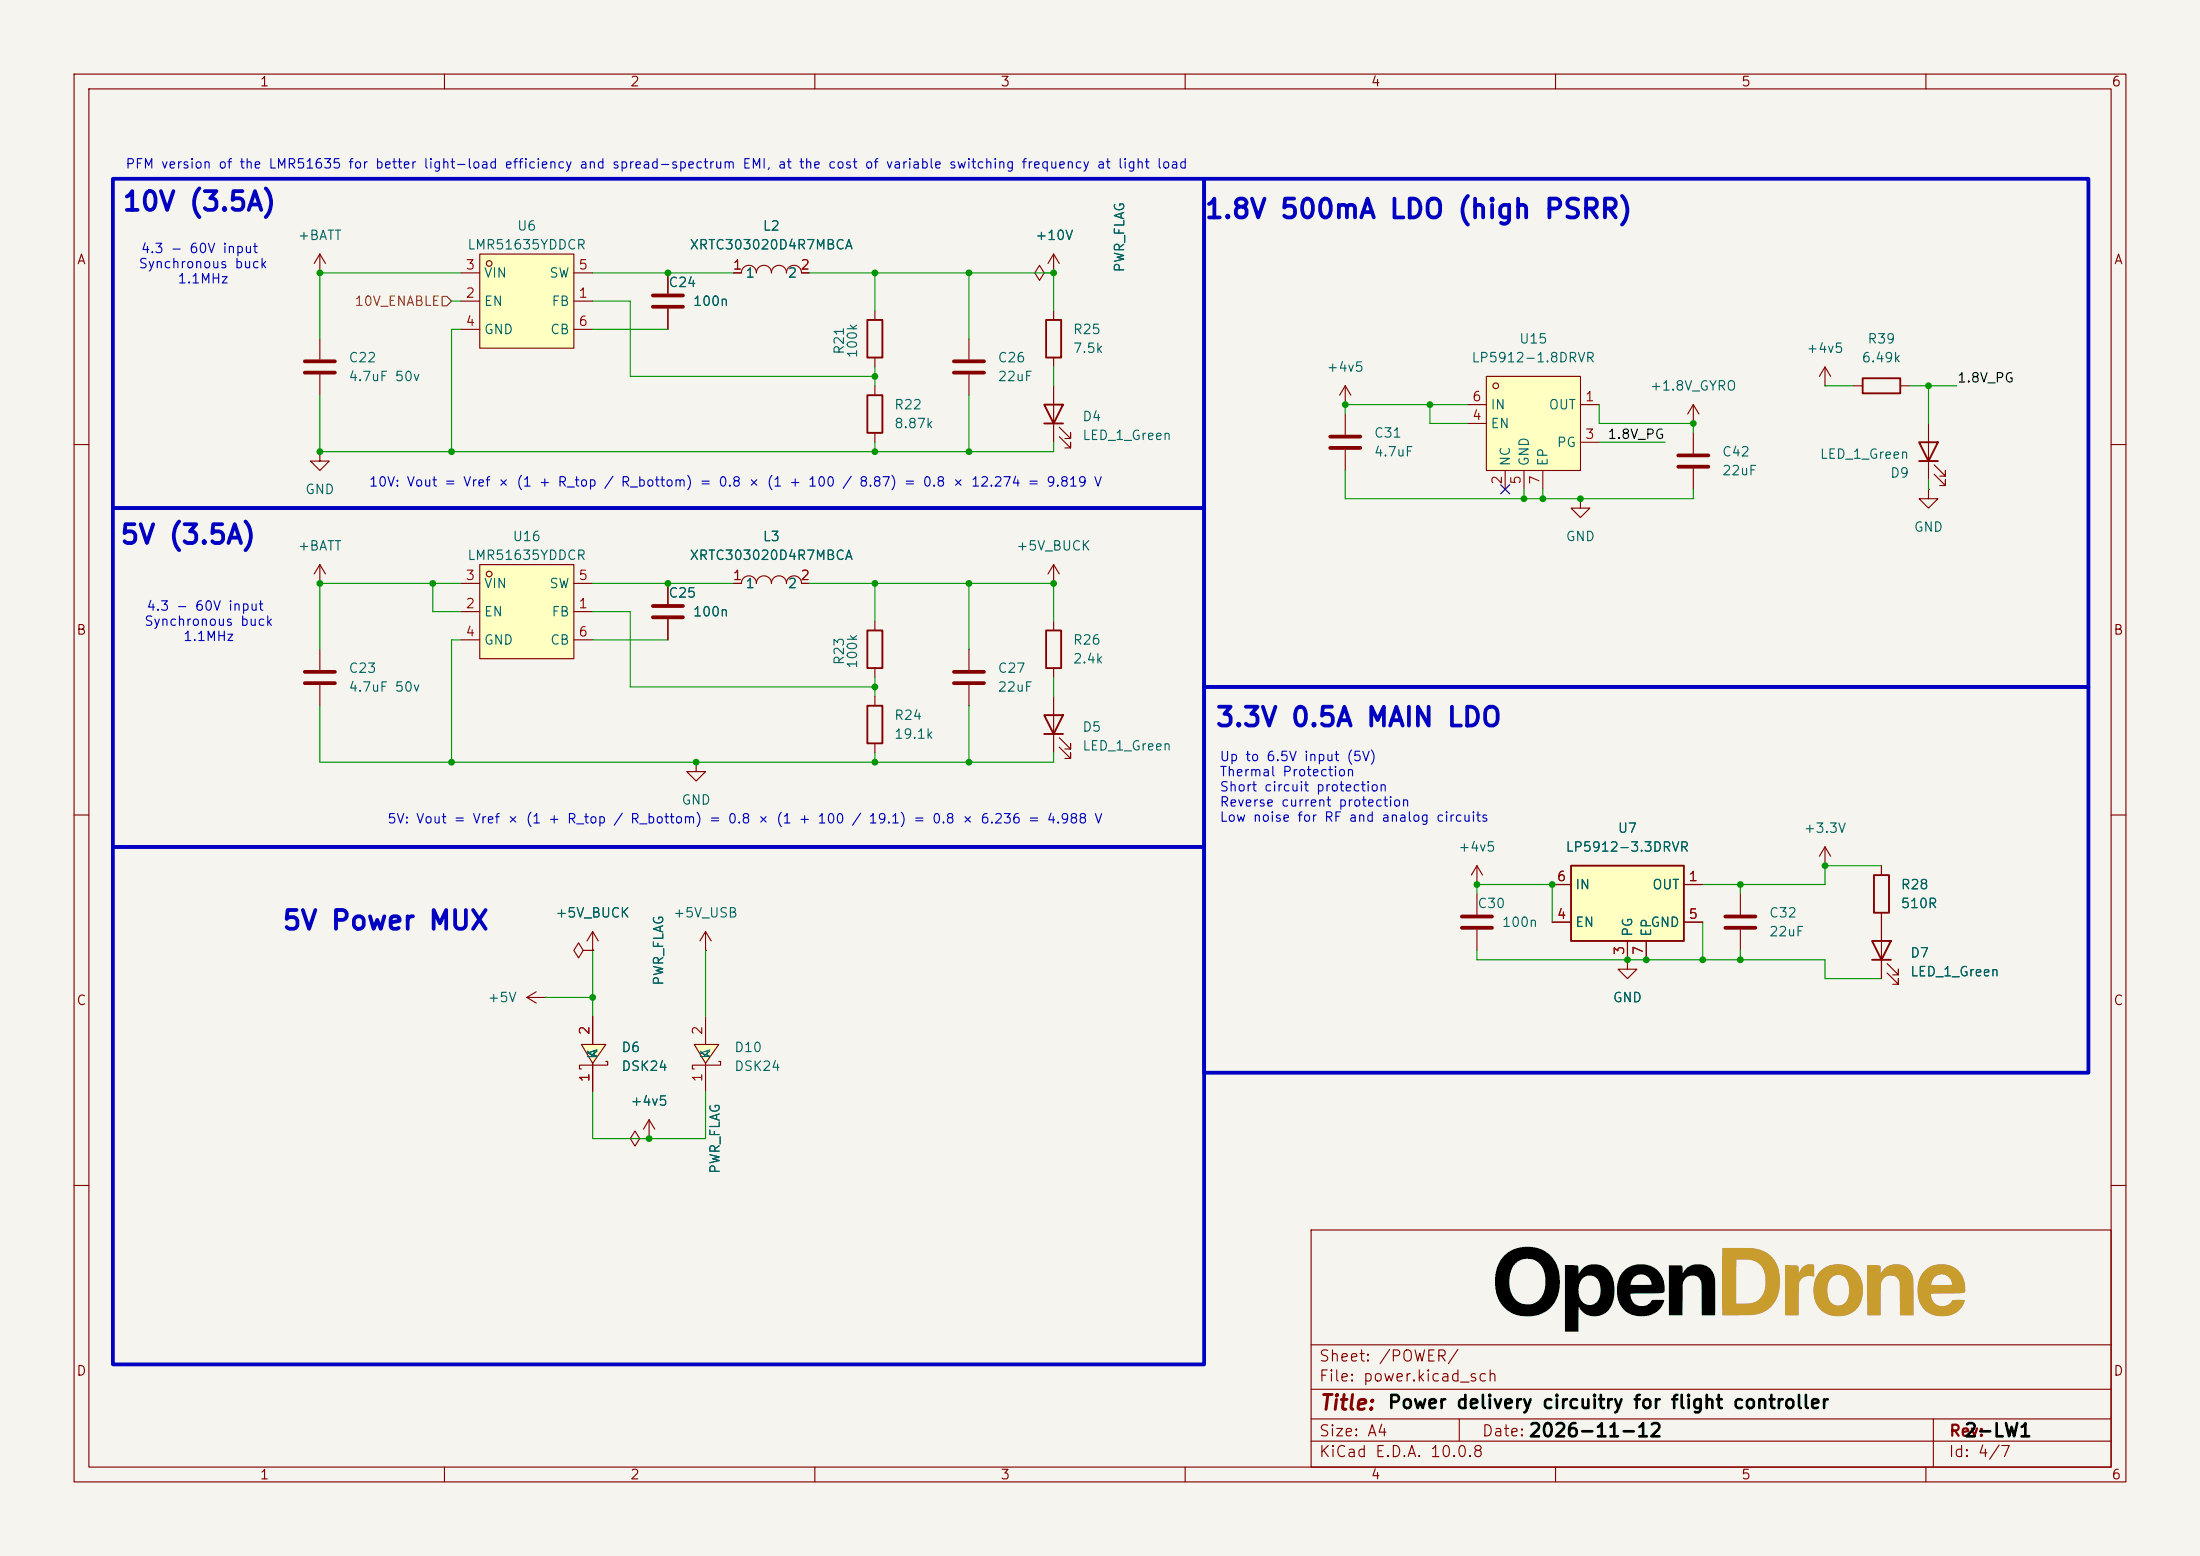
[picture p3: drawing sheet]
<svg xmlns="http://www.w3.org/2000/svg" width="297mm" height="210mm" viewBox="0 0 297 210" stroke-linecap="round" stroke-linejoin="round" font-family="sans-serif">
<path d="M0 0h297v210h-297z" fill="#f5f4ef" stroke="#f5f4ef" stroke-width=".14"/>
<g fill="none" stroke="#840000" stroke-width=".15">
<path d="M10 10h277v190h-277zM12 12h273v186h-273zM60 10v2M110 10v2M160 10v2M210 10v2M260 10v2M10 60h2M285 60h2M10 110h2M285 110h2M10 160h2"/>
<path d="M177 166h108v32h-108zM285 160h2M60 198v2M110 198v2M160 198v2M177 194.5h108M177 191.5h108M177 187.5h108M177 181.5h108M197 191.5v3M210 198v2M260 198v2"/>
<path d="M261 191.5v6.5"/>
</g>
<path d="M245.8 171.5a3.5 3.5 0 0 1 5.3 .8 3.8 3.8 0 0 1-.8 4.7 3.6 3.6 0 0 1-5-.9 4.2 4.2 0 0 1-.5-1.9h1.9a1.73 1.73 0 0 0 1.3 2 1.47 1.47 0 0 0 1.6-1.6 2.56 2.56 0 0 0-.6-2.2 1.41 1.41 0 0 0-1.5-.2 1.41 1.41 0 0 0-.8 1.4v.6h-1.9a3.6 3.6 0 0 1 1-2.7z" fill="#c89d2e"/>
<path d="M203.1 169.4a4.6 4.6 0 0 1 6.7 .7 5.4 5.4 0 0 1-.8 6.7 4.7 4.7 0 0 1-6.1-.5 4.9 4.9 0 0 1-1.1-3.2h2a2.67 2.67 0 0 0 2 2.9 2.3 2.3 0 0 0 2.8-2.1 3.5 3.5 0 0 0-1.1-3.6 2.4 2.4 0 0 0-3.7 2v.8h-2a4.9 4.9 0 0 1 1.3-3.7zM211.3 170.8h1.5a.32 .32 0 0 1 .3 .4v.7h.1a2.47 2.47 0 0 1 2.6-1.3 2.47 2.47 0 0 1 2 2.1 4.4 4.4 0 0 1-.9 4.3 2.43 2.43 0 0 1-3.8-.6v3.3h-1.8v-5.6h1.8a1.67 1.67 0 0 0 1.7 2 1.84 1.84 0 0 0 1.3-2.3l-.1-.6-.3-.5-.3-.3-.5-.2a1.5 1.5 0 0 0-1.8 1.6v.3h-1.8zM219.3 171.5a3.2 3.2 0 0 1 3.7-.5 3.2 3.2 0 0 1 1.6 3.4l-.1 .1a15.3 15.3 0 0 1-3.5 .1l-.9 .1a1.58 1.58 0 0 0 1.2 1.5 1.58 1.58 0 0 0 1.8-.7l1.4-.1a.12 .12 0 0 1 .2 .1 .12 .12 0 0 1-.1 .1 3.3 3.3 0 0 1-5.1 1.4 3.8 3.8 0 0 1-1.2-3.7h1.8l.5 .1h2.1l.3-.1a1.43 1.43 0 0 0-1.5-1.3 1.43 1.43 0 0 0-1.4 1.3h-1.8l.4-1zM225.3 170.8h1.6a.31 .31 0 0 1 .2 .4l.1 .6a2.32 2.32 0 0 1 2.5-1.1 2.32 2.32 0 0 1 1.8 2v4.8h-1.8v-3.7a1.29 1.29 0 0 0-.9-1.6h-.5l-.5 .1-.4 .4-.2 .4-.1 4.4h-1.8z" fill="#000"/>
<g fill="#c89d2e">
<path d="M232.5 168.4h3.3a4.5 4.5 0 0 1 3 .9 4.6 4.6 0 0 1 1.5 4.3 4 4 0 0 1-4.6 3.9h-3.2v-4.5h1.9v2.9h1.1a2.48 2.48 0 0 0 2.8-2.7 2.68 2.68 0 0 0-1.3-3l-.8-.2h-1.8v3h-1.9z"/>
<path d="M241 170.8h1.6a.34 .34 0 0 1 .2 .5l.1 .6a1.47 1.47 0 0 1 2-1.1v1.4v.1l-.2-.1a1.36 1.36 0 0 0-1.8 1.3l-.1 4h-1.8z"/>
<path d="M259.9 171.5a3.2 3.2 0 0 1 3.7-.5 3.2 3.2 0 0 1 1.6 3.4l-.6 .2h-3.6h-.3v.1a1.57 1.57 0 0 0 1.2 1.5 1.57 1.57 0 0 0 1.7-.7h1.6a2.84 2.84 0 0 1-3.2 2.1 3.2 3.2 0 0 1-3.1-3.7v-.5h4.6l-.1-.6-.4-.5a1.43 1.43 0 0 0-2.3 1.1h-1.8a3.4 3.4 0 0 1 1-1.9z"/>
<path d="M252.1 170.8h1.5a.36 .36 0 0 1 .3 .5v.6l.1-.1a2.32 2.32 0 0 1 2.5-1.1 2.32 2.32 0 0 1 1.8 2.1v4.7h-1.8l-.1-4.5a1.29 1.29 0 0 0-1.3-.8 1.29 1.29 0 0 0-1.2 1v4.3h-1.8z"/>
</g>
<g fill="none" stroke="#840000" stroke-width=".15">
<path d="M90.2 36.8v2.8M99.1 36.8h1M102.1 36.8a1.02 1.02 0 0 0-1-1 1.02 1.02 0 0 0-1 1M104.1 36.8a1.02 1.02 0 0 0-1-1 1.02 1.02 0 0 0-1 1M106.2 36.8a1.02 1.02 0 0 0-1.1-1 1.02 1.02 0 0 0-1 1M109.2 36.8h-1a1.02 1.02 0 0 0-1-1 1.02 1.02 0 0 0-1 1M142.2 36.8h.1M142.2 34.3l-.7 1.3M142.2 34.3l.8 1.3M142.2 34.3v2.5M90.2 41.7v2.8M118.1 41.9v1.3"/>
<path d="M118.1 48.3v1.2M228.6 57.2h.1M228.6 54.6v2.6M228.6 58.4v2.8M228.6 54.6l-.8 1.3M228.6 54.6l.8 1.3M246.4 52.1h.1M246.4 49.5l-.8 1.3M246.4 49.5l.7 1.3M246.4 49.5v2.6M260.3 57.2v7.6M142.2 78.7h.1"/>
<path d="M142.2 76.2v2.5M142.2 76.2l-.7 1.3M142.2 76.2l.8 1.3M213.4 67.3v1.3h1.2l-1.2 1.3-1.3-1.3h1.3M213.4 67.3h.1M228.6 63.2v2.8M260.3 66v1.3h1.3l-1.3 1.3-1.2-1.3h1.2M260.3 66h.1M261.1 64l1.5 1.5v-.7v.7h-.7M261.1 62.7l1.5 1.6v-.8v.8h-.7M71.1 134.6l1.3 .8M71.1 134.6h2.6"/>
<path d="M72.4 133.9l-1.3 .7M73.7 134.6h.1"/>
</g>
<path d="M117.1 43.2h2v5.1h-2zM259.1 59.7h2.5l-1.3 2.5zM259.1 62.2h2.5" fill="none" stroke="#840000" stroke-width=".25"/>
<path d="M88.1 39.9h4.1M88.1 41.4h4.1M226.6 61.5h4M226.6 63h4" fill="none" stroke="#840000" stroke-width=".51"/>
<path d="M200.7 50.8h12.7v12.7h-12.7z" fill="#ffffc2"/>
<g fill="none" stroke="#840000" stroke-width=".15">
<path d="M43.2 45.7v2.8M43.2 50.5v2.8M181.6 54.6h.1M181.6 52.1v2.5M181.6 55.9v2.8M181.6 52.1l-.8 1.2M181.6 52.1l.8 1.2M198.1 54.6h2.6M198.1 57.2h2.6M200.7 50.8h12.7v12.7h-12.7zM213.4 54.6h2.5M213.4 59.7h2.5"/>
<path d="M181.6 60.7v2.8M203.2 63.5v2.5M205.7 63.5v2.5M208.3 63.5v2.5M118.1 94v1.3M130.8 87.6v2.8M130.8 92.5v2.8M142.2 83.8v1.3M142.2 90.2v1.2M142.2 94v7.6M143 99.6l1.5 1.5v-.8v.8h-.7M118.1 100.3v1.3"/>
<path d="M143 100.8l1.5 1.6v-.8v.8h-.7M78.7 128.3l-.6-1-.6 1 .6 1 .6-1h1.3M80 128.3h.1M80 125.7l-.8 1.3M80 125.7l.8 1.3M80 125.7v2.6M95.2 128.3h.1M95.2 125.7l-.7 1.3M95.2 125.7l.8 1.3M95.2 125.7v2.6"/>
<circle cx="201.9" cy="52.1" r=".38"/>
</g>
<path d="M41.1 48.8h4.1M41.1 50.3h4.1M179.6 58.9h4M179.6 60.5h4M128.8 90.7h4M128.8 92.2h4" fill="none" stroke="#840000" stroke-width=".51"/>
<path d="M117.1 95.3h2v5h-2zM141 96.5h2.5l-1.3 2.6zM141 99.1h2.5M141.2 85.1h2.1v5.1h-2.1z" fill="none" stroke="#840000" stroke-width=".25"/>
<path d="M212.1 116.8h15.2v10.2h-15.2z" fill="#ffffc2"/>
<path d="M251.5 51.1h5v2h-5zM212.1 116.8h15.2v10.2h-15.2zM253 118.1h2v5.1h-2zM252.7 127h2.6l-1.3 2.5zM252.7 129.5h2.6" fill="none" stroke="#840000" stroke-width=".25"/>
<g fill="none" stroke="#840000" stroke-width=".15">
<path d="M43.2 36.8h.1M43.2 34.3v2.5M43.2 34.3l-.8 1.3M43.2 34.3l.7 1.3M130.8 45.7v2.8M130.8 50.5v2.8M250.2 52.1h1.3M256.5 52.1h1.3M43.2 61v1.2h1.2l-1.2 1.3-1.3-1.3h1.3M43.2 61h.1M43.2 78.7h.1M43.2 76.2l-.8 1.3"/>
<path d="M43.2 76.2l.7 1.3M43.2 76.2v2.5M43.2 87.6v2.8M43.2 92.5v2.8M199.4 119.4h.1M199.4 116.8l-.8 1.3M199.4 116.8l.8 1.3M199.4 116.8v2.6M209.5 119.4h2.6M227.3 119.4h2.6M246.4 116.8h.1M246.4 114.3l-.8 1.3"/>
<path d="M246.4 114.3l.7 1.3M246.4 114.3v2.5M254 116.8v1.3M199.4 120.7v2.7M199.4 125.5v2.8M209.5 124.5h2.6M219.7 129.5v1.3h1.3l-1.3 1.3-1.3-1.3h1.3M219.7 129.5h.1M219.7 127v2.5M222.2 127v2.5M227.3 124.5h2.6M234.9 120.7v2.7"/>
<path d="M234.9 125.5v2.8M254 123.2v8.9M254.8 131.3l1.5 1.5v-.7v.7h-.8M254.8 130l1.5 1.6v-.8v.8h-.8"/>
</g>
<path d="M128.8 48.8h4M128.8 50.3h4M41.1 90.7h4.1M41.1 92.2h4.1M197.4 123.7h4M197.4 125.2h4M232.9 123.7h4.1M232.9 125.2h4.1" fill="none" stroke="#840000" stroke-width=".51"/>
<path d="M64.8 34.3h12.7v12.7h-12.7z" fill="#ffffc2"/>
<g fill="none" stroke="#840000" stroke-width=".15">
<path d="M62.2 36.8h2.6M64.8 34.3h12.7v12.7h-12.7zM77.5 36.8h2.5M141 36.8l-.7-1-.6 1 .6 1 .7-1h1.2M142.2 36.8h.1M62.2 40.6h2.6M62.2 44.5h2.6M77.5 40.6h2.5M77.5 44.5h2.5M142.2 41.9v1.3M142.2 48.3v1.2M142.2 52.1v7.6"/>
<path d="M143 58.9l1.5 1.6v-.8v.8h-.7M143 57.7l1.5 1.5v-.8v.8h-.7"/>
<circle cx="66" cy="35.6" r=".38"/>
</g>
<path d="M141 54.6h2.5l-1.3 2.6zM141 57.2h2.5M141.2 43.2h2.1v5.1h-2.1z" fill="none" stroke="#840000" stroke-width=".25"/>
<path d="M64.8 76.2h12.7v12.7h-12.7z" fill="#ffffc2"/>
<g fill="none" stroke="#840000" stroke-width=".15">
<path d="M118.1 52.1v1.2M118.1 58.4v1.3M62.2 78.7h2.6M64.8 76.2h12.7v12.7h-12.7zM77.5 78.7h2.5M102.1 78.7a1.02 1.02 0 0 0-1-1 1.02 1.02 0 0 0-1 1h-1M109.2 78.7h-1a1.02 1.02 0 0 0-1-1 1.02 1.02 0 0 0-1 1 1.02 1.02 0 0 0-1-1 1.02 1.02 0 0 0-1.1 1 1.02 1.02 0 0 0-1-1 1.02 1.02 0 0 0-1 1M62.2 82.6h2.6M62.2 86.4h2.6M77.5 82.6h2.5M77.5 86.4h2.5M86.4 153.7l-.7-1-.6 1 .6 1 .7-1h1.2"/>
<path d="M87.6 153.7h.1M87.6 151.1l-.7 1.3M87.6 151.1l.8 1.3M87.6 151.1v2.6"/>
<circle cx="66" cy="77.5" r=".38"/>
</g>
<path d="M117.1 53.3h2v5.1h-2z" fill="none" stroke="#840000" stroke-width=".25"/>
<path d="M93.7 141h3.3l-1.8 2.5z" fill="#ffffc2"/>
<path d="M95.2 137.2v3.8M93.7 141h3.3l-1.8 2.5zM95.2 143.5v3.8M97 143.3h.3v.5h-3.8v.5h.2" fill="none" stroke="#840000" stroke-width=".15"/>
<path d="M78.5 141h3.3l-1.8 2.5z" fill="#ffffc2"/>
<g fill="none" stroke="#840000" stroke-width=".15">
<path d="M90.2 36.8v2.8M99.1 36.8h1M108.2 36.8h1M142.2 36.8h.1M90.2 41.7v2.8M90.2 78.7v2.8M99.1 78.7h1M108.2 78.7h1M90.2 83.6v2.8M118.1 83.8v1.3M118.1 90.2v1.2M94 102.9v1.2h1.2l-1.2 1.3-1.3-1.3h1.3"/>
<path d="M94 102.9h.1M209.5 119.4h2.6M227.3 119.4h2.6M254 116.8v1.3M80 128.3h.1M80 137.2v3.8M209.5 124.5h2.6M219.7 129.5h.1M219.7 127v2.5M222.2 127v2.5M227.3 124.5h2.6M254 123.2v3.8"/>
<path d="M254 129.5v2.6M78.5 141h3.3l-1.8 2.5zM80 143.5v3.8M81.8 143.3h.2v.5h-3.8v.5h.3M87.6 153.7h.1"/>
</g>
<path d="M88.1 81.8h4.1M88.1 83.3h4.1" fill="none" stroke="#840000" stroke-width=".51"/>
<path d="M117.1 85.1h2v5.1h-2z" fill="none" stroke="#840000" stroke-width=".25"/>
<path d="M59.7 40h.6l.7 .6-.7 .7h-.6z" fill="none" stroke="#725600" stroke-width=".15"/>
<g fill="none" stroke="#009600" stroke-width=".15">
<path d="M62.2 36.8h-19v8.9M80 36.8h19.1M109.2 36.8h33v5.1M118.1 36.8v5.1M130.8 36.8v8.9M43.2 53.3v7.7h99v-1.3M61 40.6h1.2M62.2 44.5h-1.2v16.5M80 40.6h5.1v10.2h33M80 44.5h10.2M118.1 49.5v2.6M118.1 59.7v1.3"/>
<path d="M130.8 53.3v7.7M142.2 49.5v2.6M193 54.6v2.6h5.1M198.1 54.6h-16.5v1.3M215.9 54.6v2.6h12.7v1.2M215.9 59.7h8.9M246.4 52.1h3.8M257.8 52.1h6.4M260.3 52.1v5.1M58.4 78.7v3.9h3.8M62.2 78.7h-19v8.9M80 78.7h19.1"/>
<path d="M109.2 78.7h33v5.1M118.1 78.7v5.1M130.8 78.7v8.9M181.6 63.5v3.8h47v-1.3M205.7 66v1.3M208.3 66v1.3M260.3 64.8v1.2M43.2 95.3v7.6h99v-1.3M62.2 86.4h-1.2v16.5M80 82.6h5.1v10.1h33M80 86.4h10.2M118.1 91.4v2.6"/>
<path d="M130.8 95.3v7.6M142.2 91.4v2.6M118.1 101.6v1.3M234.9 119.4v1.3M254 116.8h-7.6v2.6h-16.5M73.7 134.6h6.3M80 128.3v8.9M95.2 128.3v8.9M199.4 120.7v-1.3h10.1v5.1M199.4 128.3v1.2h47v2.6h7.6M229.9 124.5v5M234.9 128.3v1.2"/>
<path d="M80 147.3v6.4h15.2v-6.4"/>
</g>
<path d="M202.6 65.4l1.2 1.2M203.8 65.4l-1.2 1.2" fill="none" stroke="#000084" stroke-width=".15"/>
<path d="M15.2 24.1h147.4v44.5h-147.4zM162.6 24.1h119.3v68.6h-119.3zM15.2 68.6h147.4v45.7h-147.4zM162.6 92.7h119.3v52.1h-119.3zM15.2 114.3h147.4v69.9h-147.4z" fill="none" stroke="#0000c2" stroke-width=".51"/>
<g fill="#009600">
<circle cx="219.7" cy="129.5" r=".46"/>
<circle cx="199.4" cy="119.4" r=".46"/>
<circle cx="209.5" cy="119.4" r=".46"/>
<circle cx="234.9" cy="129.5" r=".46"/>
<circle cx="229.9" cy="129.5" r=".46"/>
<circle cx="246.4" cy="116.8" r=".46"/>
<circle cx="234.9" cy="119.4" r=".46"/>
<circle cx="222.2" cy="129.5" r=".46"/>
<circle cx="90.2" cy="78.7" r=".46"/>
<circle cx="94" cy="102.9" r=".46"/>
<circle cx="80" cy="134.6" r=".46"/>
<circle cx="43.2" cy="36.8" r=".46"/>
<circle cx="43.2" cy="61" r=".46"/>
<circle cx="118.1" cy="36.8" r=".46"/>
<circle cx="90.2" cy="36.8" r=".46"/>
<circle cx="61" cy="61" r=".46"/>
<circle cx="193" cy="54.6" r=".46"/>
<circle cx="181.6" cy="54.6" r=".46"/>
<circle cx="130.8" cy="36.8" r=".46"/>
<circle cx="130.8" cy="61" r=".46"/>
<circle cx="118.1" cy="78.7" r=".46"/>
<circle cx="118.1" cy="61" r=".46"/>
<circle cx="142.2" cy="36.8" r=".46"/>
<circle cx="142.2" cy="78.7" r=".46"/>
<circle cx="118.1" cy="102.9" r=".46"/>
<circle cx="130.8" cy="102.9" r=".46"/>
<circle cx="118.1" cy="50.8" r=".46"/>
<circle cx="130.8" cy="78.7" r=".46"/>
<circle cx="118.1" cy="92.7" r=".46"/>
<circle cx="43.2" cy="78.7" r=".46"/>
<circle cx="58.4" cy="78.7" r=".46"/>
<circle cx="61" cy="102.9" r=".46"/>
<circle cx="87.6" cy="153.7" r=".46"/>
<circle cx="260.3" cy="52.1" r=".46"/>
<circle cx="228.6" cy="57.2" r=".46"/>
<circle cx="205.7" cy="67.3" r=".46"/>
<circle cx="213.4" cy="67.3" r=".46"/>
<circle cx="208.3" cy="67.3" r=".46"/>
</g>
<g font-size="2.5" fill="#0000c2">
<text x="16.4" y="29.1">10V (3.5A)</text>
<text x="162.5" y="30.1">1.8V 500mA LDO (high PSRR)</text>
<text x="16.1" y="74.1">5V (3.5A)</text>
<text x="164" y="98.7">3.3V 0.5A MAIN LDO</text>
<text x="38" y="126.1">5V Power MUX</text>
</g>
<text font-size="2" fill="#840000" x="178" y="190.8">Title:</text>
<g font-size="1.8">
<text x="187.2" y="190.6">Power delivery circuitry for flight controller</text>
<text x="206.2" y="194.4">2026-11-12</text>
<text x="265" y="194.4">2-LW1</text>
</g>
<g font-size="1.5" fill="#840000">
<text x="178" y="184.1">Sheet: /POWER/</text>
<text x="178" y="186.8">File: power.kicad_sch</text>
<text x="178" y="197">KiCad E.D.A. 10.0.8</text>
<text x="178" y="194.2">Size: A4</text>
<text x="200" y="194.2">Date:</text>
<text x="263" y="197">Id: 4/7</text>
<text x="263" y="194.2">Rev:</text>
</g>
<g font-size="1.3" fill="#840000">
<text x="35" y="12">1</text>
<text x="85" y="12">2</text>
<text x="135" y="12">3</text>
<text x="185" y="12">4</text>
<text x="235" y="12">5</text>
<text x="285" y="12">6</text>
<text x="10.3" y="36">A</text>
<text x="285.3" y="36">A</text>
<text x="10.2" y="86">B</text>
<text x="285.2" y="86">B</text>
<text x="10.2" y="136">C</text>
<text x="285.2" y="136">C</text>
<text x="10.2" y="186">D</text>
<text x="285.2" y="186">D</text>
<text x="35" y="200">1</text>
<text x="85" y="200">2</text>
<text x="135" y="200">3</text>
<text x="185" y="200">4</text>
<text x="235" y="200">5</text>
<text x="285" y="200">6</text>
</g>
<g font-size="1.3" fill="#0000c2">
<text x="16.9" y="23.1">PFM version of the LMR51635 for better light-load efficiency and spread-spectrum EMI, at the cost of variable switching frequency at light load</text>
<text x="18.9" y="34.5">4.3 - 60V input</text>
<text x="18.6" y="36.5">Synchronous buck</text>
<text x="23.9" y="38.6">1.1MHz</text>
<text x="49.7" y="66">10V: Vout = Vref × (1 + R_top / R_bottom) = 0.8 × (1 + 100 / 8.87) = 0.8 × 12.274 = 9.819 V</text>
<text x="19.7" y="82.7">4.3 - 60V input</text>
<text x="19.4" y="84.8">Synchronous buck</text>
<text x="24.7" y="86.8">1.1MHz</text>
<text x="164.6" y="103.1">Up to 6.5V input (5V)</text>
<text x="164.6" y="105.1">Thermal Protection</text>
<text x="164.6" y="107.1">Short circuit protection</text>
<text x="52.2" y="111.5">5V: Vout = Vref × (1 + R_top / R_bottom) = 0.8 × (1 + 100 / 19.1) = 0.8 × 6.236 = 4.988 V</text>
<text x="164.6" y="109.2">Reverse current protection</text>
<text x="164.6" y="111.2">Low noise for RF and analog circuits</text>
</g>
<g font-size="1.3" fill="#006464">
<text x="40.1" y="32.7">+BATT</text>
<text x="63" y="34">LMR51635YDDCR</text>
<text x="69.7" y="31.4">U6</text>
<text x="93" y="34">XRTC303020D4R7MBCA</text>
<text x="102.9" y="31.4">L2</text>
<text x="139.7" y="32.7">+10V</text>
<text x="65.3" y="41.6">EN</text>
<text x="65.3" y="37.8">VIN</text>
<text x="74.1" y="37.8">SW</text>
<text x="74.4" y="41.6">FB</text>
<text x="90.2" y="39.1">C24</text>
<text x="93.5" y="41.6">100n</text>
<text x="100.6" y="37.8">1</text>
<text x="106.3" y="37.8">2</text>
<text x="152.1" y="36.8" transform="rotate(-90 152.1 36.8)">PWR_FLAG</text>
<text x="65.3" y="45.4">GND</text>
<text x="74.2" y="45.4">CB</text>
<text x="114.2" y="47.9" transform="rotate(-90 114.2 47.9)">R21</text>
<text x="144.8" y="45.4">R25</text>
<text x="144.8" y="48">7.5k</text>
<text x="205" y="46.7">U15</text>
<text x="243.8" y="48">+4v5</text>
<text x="252" y="46.7">R39</text>
<text x="47" y="49.2">C22</text>
<text x="47" y="51.8">4.7uF 50v</text>
<text x="116" y="48.4" transform="rotate(-90 116 48.4)">100k</text>
<text x="134.6" y="49.2">C26</text>
<text x="134.6" y="51.8">22uF</text>
<text x="179" y="50.5">+4v5</text>
<text x="198.6" y="49.2">LP5912-1.8DRVR</text>
<text x="222.7" y="53">+1.8V_GYRO</text>
<text x="251.2" y="49.2">6.49k</text>
<text x="120.6" y="55.6">R22</text>
<text x="120.6" y="58.1">8.87k</text>
<text x="146" y="57.2">D4</text>
<text x="146" y="59.7">LED_1_Green</text>
<text x="185.4" y="59.4">C31</text>
<text x="201.1" y="58.1">EN</text>
<text x="201.1" y="55.6">IN</text>
<text x="209" y="55.6">OUT</text>
<text x="185.4" y="61.9">4.7uF</text>
<text x="204.2" y="63" transform="rotate(-90 204.2 63)">NC</text>
<text x="206.7" y="63" transform="rotate(-90 206.7 63)">GND</text>
<text x="209.2" y="63" transform="rotate(-90 209.2 63)">EP</text>
<text x="210.1" y="60.7">PG</text>
<text x="232.4" y="61.9">C42</text>
<text x="232.4" y="64.5">22uF</text>
<text x="245.6" y="62.2">LED_1_Green</text>
<text x="255.1" y="64.8">D9</text>
<text x="41.1" y="67">GND</text>
<text x="40.1" y="74.6">+BATT</text>
<text x="63" y="75.9">LMR51635YDDCR</text>
<text x="69.1" y="73.4">U16</text>
<text x="93" y="75.9">XRTC303020D4R7MBCA</text>
<text x="102.9" y="73.4">L3</text>
<text x="137.1" y="74.6">+5V_BUCK</text>
<text x="211.3" y="73.4">GND</text>
<text x="258.3" y="72.1">GND</text>
<text x="65.3" y="83.5">EN</text>
<text x="65.3" y="79.7">VIN</text>
<text x="74.1" y="79.7">SW</text>
<text x="74.4" y="83.5">FB</text>
<text x="90.2" y="81">C25</text>
<text x="93.5" y="83.5">100n</text>
<text x="100.6" y="79.7">1</text>
<text x="106.3" y="79.7">2</text>
<text x="65.3" y="87.3">GND</text>
<text x="74.2" y="87.3">CB</text>
<text x="114.2" y="89.9" transform="rotate(-90 114.2 89.9)">R23</text>
<text x="144.8" y="87.3">R26</text>
<text x="144.8" y="89.9">2.4k</text>
<text x="47" y="91.1">C23</text>
<text x="47" y="93.7">4.7uF 50v</text>
<text x="116" y="90.3" transform="rotate(-90 116 90.3)">100k</text>
<text x="134.6" y="91.1">C27</text>
<text x="134.6" y="93.7">22uF</text>
<text x="120.6" y="97.5">R24</text>
<text x="120.6" y="100">19.1k</text>
<text x="146" y="99.1">D5</text>
<text x="146" y="101.6">LED_1_Green</text>
<text x="91.9" y="108.9">GND</text>
<text x="218.3" y="112.7">U7</text>
<text x="243.4" y="112.7">+3.3V</text>
<text x="196.8" y="115.3">+4v5</text>
<text x="211.3" y="115.3">LP5912-3.3DRVR</text>
<text x="74.9" y="124.2">+5V_BUCK</text>
<text x="90.8" y="124.2">+5V_USB</text>
<text x="199.4" y="122.9">C30</text>
<text x="202.7" y="125.4">100n</text>
<text x="212.6" y="125.4">EN</text>
<text x="212.6" y="120.3">IN</text>
<text x="222.7" y="125.4">GND</text>
<text x="223" y="120.3">OUT</text>
<text x="238.7" y="124.2">C32</text>
<text x="256.5" y="120.3">R28</text>
<text x="256.5" y="122.9">510R</text>
<text x="220.7" y="126.5" transform="rotate(-90 220.7 126.5)">PG</text>
<text x="223.2" y="126.5" transform="rotate(-90 223.2 126.5)">EP</text>
<text x="238.7" y="126.7">22uF</text>
<text x="257.8" y="129.6">D7</text>
<text x="65.7" y="135.6">+5V</text>
<text x="89.9" y="133.1" transform="rotate(-90 89.9 133.1)">PWR_FLAG</text>
<text x="217.6" y="135.6">GND</text>
<text x="257.8" y="132.1">LED_1_Green</text>
<text x="81" y="143" transform="rotate(-90 81 143)">K</text>
<text x="81" y="142.8" transform="rotate(-90 81 142.8)">A</text>
<text x="83.8" y="142.3">D6</text>
<text x="96.2" y="143" transform="rotate(-90 96.2 143)">K</text>
<text x="96.2" y="142.8" transform="rotate(-90 96.2 142.8)">A</text>
<text x="99" y="142.3">D10</text>
<text x="83.8" y="144.9">DSK24</text>
<text x="85" y="149.6">+4v5</text>
<text x="99" y="144.9">DSK24</text>
<text x="97.5" y="158.5" transform="rotate(-90 97.5 158.5)">PWR_FLAG</text>
</g>
<text font-size="1.3" fill="#725600" x="47.8" y="41.6">10V_ENABLE</text>
<g font-size="1.3" fill="#a90000">
<text x="62.8" y="40.5">2</text>
<text x="62.8" y="36.7">3</text>
<text x="78" y="40.5">1</text>
<text x="78" y="36.7">5</text>
<text x="98.8" y="36.7">1</text>
<text x="108" y="36.7">2</text>
<text x="62.8" y="44.3">4</text>
<text x="78" y="44.3">6</text>
<text x="198.7" y="57">4</text>
<text x="198.7" y="54.5">6</text>
<text x="213.9" y="54.5">1</text>
<text x="213.9" y="59.6">3</text>
<text x="203.1" y="65.5" transform="rotate(-90 203.1 65.5)">2</text>
<text x="205.6" y="65.5" transform="rotate(-90 205.6 65.5)">5</text>
<text x="208.1" y="65.5" transform="rotate(-90 208.1 65.5)">7</text>
<text x="62.8" y="82.4">2</text>
<text x="62.8" y="78.6">3</text>
<text x="78" y="82.4">1</text>
<text x="78" y="78.6">5</text>
<text x="98.8" y="78.6">1</text>
<text x="108" y="78.6">2</text>
<text x="62.8" y="86.2">4</text>
<text x="78" y="86.2">6</text>
<text x="210.1" y="119.2">6</text>
<text x="227.9" y="119.2">1</text>
<text x="210.1" y="124.3">4</text>
<text x="227.9" y="124.3">5</text>
<text x="219.6" y="129" transform="rotate(-90 219.6 129)">3</text>
<text x="222.1" y="129" transform="rotate(-90 222.1 129)">7</text>
<text x="79.9" y="139.8" transform="rotate(-90 79.9 139.8)">2</text>
<text x="95.1" y="139.8" transform="rotate(-90 95.1 139.8)">2</text>
<text x="79.9" y="146.1" transform="rotate(-90 79.9 146.1)">1</text>
<text x="95.1" y="146.1" transform="rotate(-90 95.1 146.1)">1</text>
</g>
<g font-size="1.3" fill="#0f0f0f">
<text x="264.1" y="51.9">1.8V_PG</text>
<text x="216.9" y="59.6">1.8V_PG</text>
</g>
</svg>
